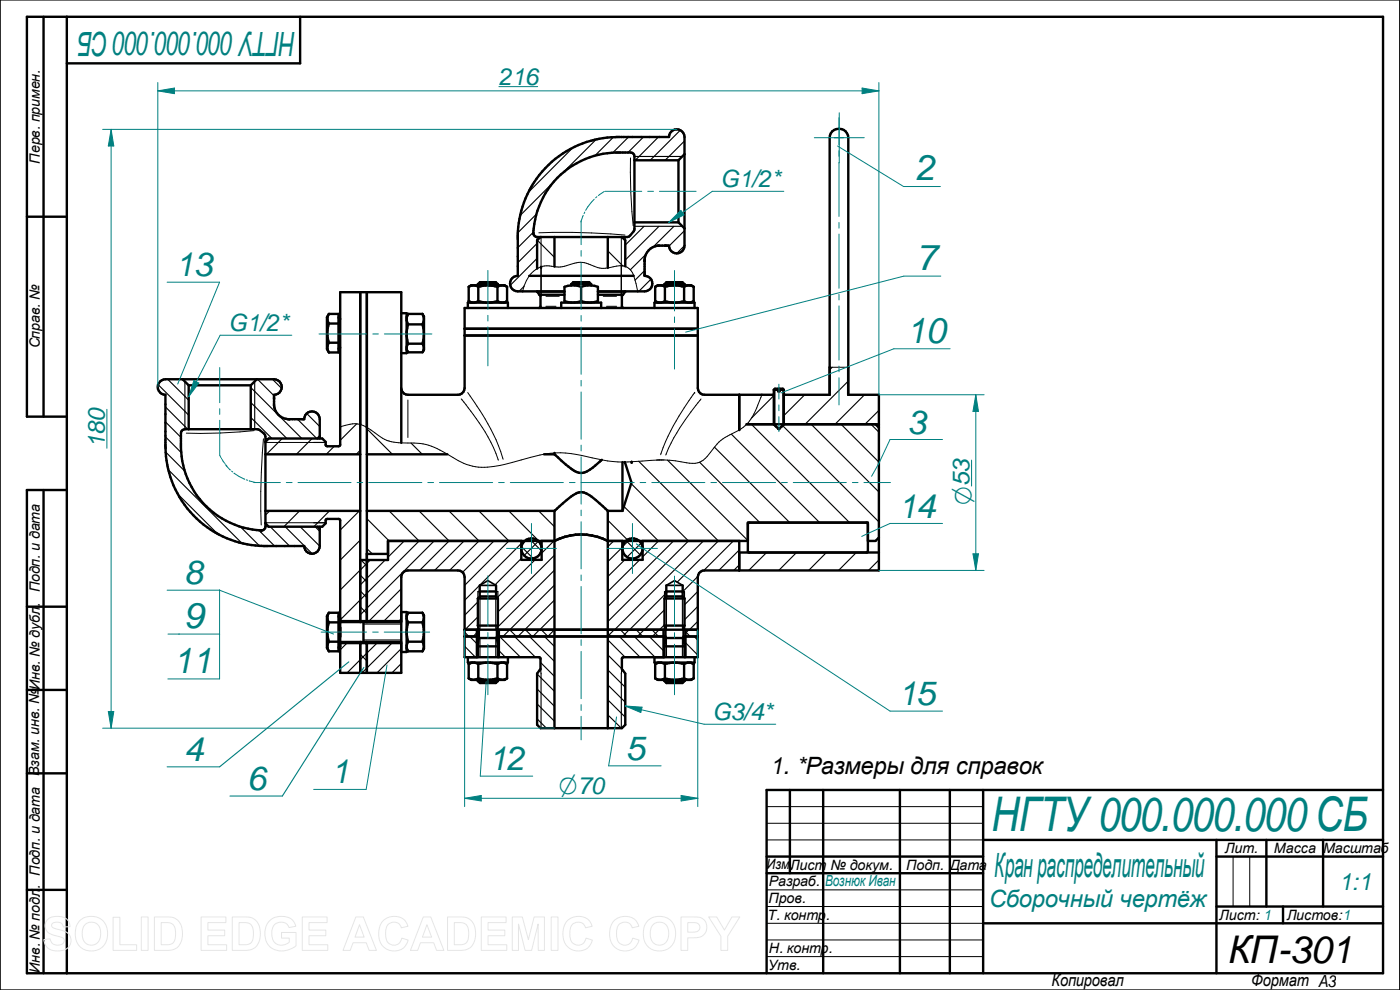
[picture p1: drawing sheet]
<svg xmlns="http://www.w3.org/2000/svg" width="420mm" height="297mm" viewBox="0 0 420 297" stroke-linecap="round" stroke-linejoin="round" font-family="sans-serif">
<g fill="none" stroke="#000" stroke-width=".72">
<path d="M13.1 5v120M20.1 5v287M90.1 5v14h-70M190.4 48.1h13.2M203.6 48.1v18.6M205.4 46.3l-1.8 1.8M8.1 65h12M160.1 69.8a25.3 25.3 0 0 1 24.8-24h4.4a1.16 1.16 0 0 1 1.1 1.1v21.8a3.1 3.1 0 0 1-2.2 2.4h-27a1.23 1.23 0 0 1-1.1-1.2M162.2 71.1l-1 1v8.5M166.4 71.1v8.9M182.4 71.1v9.3M186.6 71.1l1.1 1v7.8"/>
<path d="M190.4 66.7h13.2M203.6 66.7l1.8 1.8M98.7 94.2h2.9v11.5h-2.9M98.7 94.2a2.57 2.57 0 0 0 0 2.9M98.7 94.2l-.6 1v9.5l.6 1M98.7 97.1h2.9M98.7 97.1a9.1 9.1 0 0 0 0 5.7M101.6 95.2l.5 .5M108.1 87.7v98.9M110.1 87.7v98.9M120.4 94h1.6v12h-1.6M122 96.1l.5 1.2"/>
<path d="M122.4 94.4l-.4 .6M122.5 94.2h4.3M122.5 97.3h4.3M122.5 94.2l-.1 .1M122.5 94.2l-.5 1.2M122.5 97.3l-.5 2.4M126.8 94.2l.1 .1M126.8 94.2a2.99 2.99 0 0 1 0 3.1M126.8 97.3a9.8 9.8 0 0 1 0 5.8M126.9 94.4l.3 .6v9.9l-.3 .7M139.4 98.6h70M140.4 92.4v-1.6h12v1.6"/>
<path d="M140.7 86.1v4.2M140.7 86.1l.7-.5h10l.8 .5M140.7 90.3l1.1 .5M140.7 90.3l.7 .5M141.8 85.6l-1.1 .5M142.4 85.6l1.1 .5M143.4 85.3l.6-.6h4.8l.6 .6M143.4 85.3h6M143.4 85.3v.3M143.5 86.1v4.2M143.5 90.3l-1.1 .5M143.5 90.3l2.9 .5"/>
<path d="M146.8 85.6l-1.8 .1-1.5 .4M147.1 85.6l2.2 .5M149.3 86.1v4.2M149.3 90.3l1.1 .5M149.3 90.3l-2.5 .5M149.4 85.3v.3M150.4 85.6l-1.1 .5M151.1 85.6l1.1 .5M152.2 86.1v4.2M152.2 90.3l-1.1 .5M152.2 90.3l-.8 .5M158.8 82.8h31.4"/>
<path d="M161.2 87.4v.1M161.2 87.5h8.2M161.2 87.5l.7 .9M161.9 88.4l.3 .5v3l-.5 .5M161.9 88.4h7.5M168.4 92.4v-1.6h12v1.6M169.4 87.4h-14a2.33 2.33 0 0 1-2.3-2.3 2.33 2.33 0 0 1 2.3-2.3v-12.9a30.1 30.1 0 0 1 29.5-28.8h15.9a2.33 2.33 0 0 1 2.3-2.3 2.33 2.33 0 0 1 2.3 2.3v32.6a2.33 2.33 0 0 1-2.3 2.3 2.33 2.33 0 0 1-2.3-2.3h-3.3a4.5 4.5 0 0 0-4 4.1v5a2.33 2.33 0 0 1 2.3 2.3 2.33 2.33 0 0 1-2.3 2.3h-14.1M171.4 85.3l.6-.6h4.8l.6 .6M171.4 85.3h6M171.4 85.3v.3M174.4 86.1a7.3 7.3 0 0 0-5 0v4.2l2 .5M174.4 86.1v4.2"/>
<path d="M174.4 90.3l-2 .5M174.4 90.3l2 .5M177.4 85.3v.3M177.5 85.6l-2.1 .2-1 .3M177.5 85.6l1.9 .5v4.2l-1.9 .5M179.4 87.5h8.3M179.4 88.4h7.6M187 88.4l-.4 .5v3l.5 .5M187.7 87.4v.1M187.7 87.5l-.7 .9M196.4 92.4v-1.6h12v1.6M196.6 86.1v4.2"/>
<path d="M196.6 86.1l.8-.5h10l.8 .5M196.6 90.3l1.2 .5M196.6 90.3l.8 .5M197.8 85.6l-1.2 .5M198.4 85.6l1.1 .5M199.4 85.3l.6-.6h4.8l.6 .6M199.4 85.3h6M199.4 85.3v.3M199.5 86.1v4.2M199.5 90.3l-1.1 .5M199.5 90.3l2.5 .5M201.7 85.6l-2.2 .5"/>
<path d="M202 85.6l1.9 .1 1.4 .4M205.3 86.1v4.2M205.3 90.3l1.1 .5M205.3 90.3l-2.9 .5M205.4 85.3v.3M206.4 85.6l-1.1 .5M207 85.6l1.2 .5M208.2 86.1v4.2M208.2 90.3l-1.2 .5M208.2 90.3l-.8 .5M54.8 113.8l1.8 1.8M56.6 115.6h18.7"/>
<path d="M56.6 115.6v13.2M75.3 115.6v13.2M77.1 113.8l-1.8 1.8M98.7 102.8a2.63 2.63 0 0 0 0 2.9M98.7 102.8h2.9M102.1 104.2l-.5 .5M120.4 116.5a2.03 2.03 0 0 0 2 1.9h15M122 100.8l.5 2.3M122 104.9l.4 .7M122.5 103.1h4.3M122.5 103.1l-.5 1M126.8 103.1a2.11 2.11 0 0 1 0 2.6h-4.3l-.5-1"/>
<path d="M137.4 118.4a2.03 2.03 0 0 0 2-1.9v-24.1h70v24.1a2.03 2.03 0 0 0 2 1.9h20.8M139.4 100.7h70M221.9 118.4v10.6M232.1 118.4l.1 .3M232.2 117v10.3l1.4 1.4M232.2 117l.4-.4h.9v.8h.5v-.8h.9l.3 .4M232.2 117h1.3M234 117h1.2M235.2 117v10.3M235.3 118.4h13.7v-77.1a2.8 2.8 0 0 1 2.8-2.7 2.8 2.8 0 0 1 2.8 2.7l-.1 77.1h9.3v52.8h-52.4a2.03 2.03 0 0 0-2 1.9v24.1l-22.6 .1-.2 .4v3l1.1 1.4v15.4l-1.1 1h-24.4l-1-1v-15.4l1-1.4v-3l-.2-.4-22.6-.1v-24.1a1.97 1.97 0 0 0-2-1.9h-15a1.97 1.97 0 0 0-2 1.9v28.8h-18.3v-45.9l-.5-.3h-3.6l-.2 .3-.1 1-1 1h-16.1l-.9-1M235.4 118.4l-.2 .3M20.1 125h-12v-120h407v287h-407v-145h12"/>
<path d="M54.6 129.2l.9-.4h21.7a3.4 3.4 0 0 1 2.5 2.2v27a1.34 1.34 0 0 1-2 1.1 25.4 25.4 0 0 1-23.4-24.7v-4.4zM79.7 132.6l.9-1h16.1l1 1 .1 1 .2 .2 3.6 .1 .5-.3v-45.9h18.3v45.2M79.7 136.3h28.4M96 131.6v-5.8a2.33 2.33 0 0 0-2.4-2.4 2.33 2.33 0 0 0-2.3 2.4h-5a4.6 4.6 0 0 1-4.1-4v-3.4a2.33 2.33 0 0 0 2.4-2.3 2.33 2.33 0 0 0-2.4-2.3h-32.6a2.33 2.33 0 0 0-2.2 2.3 2.33 2.33 0 0 0 2.2 2.3v15.6a30.1 30.1 0 0 0 29.5 29.8h12.2a2.33 2.33 0 0 0 2.3 2.4 2.33 2.33 0 0 0 2.4-2.4v-5.8M96 130.9l-.7 .7M110.1 136.3h24.2M163.3 136.3h3.1M166.4 135.9v.4M166.4 136.3a27 27 0 0 0 7.2 5.5 5.7 5.7 0 0 0 5-2.1l2-1.7M186.8 138.6v14.7M187.5 138.6l2 6.2-2.7 8.5M224.1 127.3h39.7"/>
<path d="M233.6 128.7h.3M235.2 127.3l-.7 .8M235.2 127.3l-1.4 1.5-.2-.1M262.8 127.3l1 1M13.1 147v145M79.7 153.3h28.4M95.3 158l.7 .7M110.1 153.3h56.3M166.4 153.3v65.2M166.4 153.3l.2-.2a27.7 27.7 0 0 1 7-5.3 4.3 4.3 0 0 1 3.9 1.2l4.9 4.3M182.4 153.3v65.2M182.4 153.3h4.4"/>
<path d="M224.9 156.8l-.5 .4M260 156.8l.5 .4M110.1 166.2h6.3M143.4 179.6v8.1M143.4 179.6h6M143.4 179.6l.6-.7h4.8l.6 .7M144 177.5h4.9M144 175.6v3.4M148.9 175.6v3.4M149.4 179.6v8.1M156.5 164.2a3.1 3.1 0 0 1 4.6-2.2 3.1 3.1 0 0 1 0 5.2 3.1 3.1 0 0 1-4.6-2.3M156.5 162.3v5.7h6v-5.7"/>
<path d="M186.8 162.3v5.7h6.1v-5.7M199.4 179.6v8.1M199.4 179.6h6M199.4 179.6l.6-.7h4.8l.6 .7M200 177.5h4.9M200 175.6v3.4M204.9 175.6v3.4M205.4 179.6v8.1M221.9 162.3v8.9M221.9 165.8h41.9M224.4 162.3h-42a17.4 17.4 0 0 0-16 0h-50v5.7h-8.3M224.9 165.8l-.5-.4v-8.6h36.1v8.6l-.5 .4"/>
<path d="M263.8 161.3l-1 1h-2.3M8.1 182h12M98.7 183.9h2.9v11.5h-2.9M98.7 192.5h2.9M98.7 186.7h2.9M98.7 183.9a2.57 2.57 0 0 0 0 2.8M98.7 192.5a2.57 2.57 0 0 0 0 2.9M98.7 186.7a9.3 9.3 0 0 0 0 5.8M98.7 183.9l-.6 1v9.5l.6 1M101.6 184.9l.5 .5M102.1 193h18.3M102.1 193.9l-.5 .5"/>
<path d="M108.1 192.6v9.3M109.1 186.6v6M110.1 192.6v9.3M120.4 186.4h-18.3l.3 .2h18M120.4 183.6h1.6v12h-1.6M120.4 192.6h-18l-.3 .3M122 185.6l.5 1.1M122 194.3l.5 1.1M122 194.6l.5 .8M122.5 183.9h4.3M122.5 195.4h4.3M122.5 192.5h4.3"/>
<path d="M122.5 186.7h4.3M122.5 183.9l-.5 1.1M122.5 186.7a10.1 10.1 0 0 0 0 5.8M122.5 192.5l-.5 1.2M122.5 183.9l-.5 .8M126.8 183.9l.4 .8v9.9l-.4 .8M126.8 183.9a2.57 2.57 0 0 1 0 2.8M126.8 186.7a9.5 9.5 0 0 1 0 5.8M126.8 192.5a2.57 2.57 0 0 1 0 2.9M139.4 191h4.3M139.4 188.9h70M140.4 197.2v1.6h12v-1.6"/>
<path d="M140.7 199.2v4.3M141.4 198.8l-.7 .4M141.8 198.8l-1.1 .4M142.4 198.8l1.1 .4M143.1 188.9v8.3M143.4 193.9v3.3M143.4 193.9h6M143.4 187.7h6M143.4 187.7l.3 1.2v2.5M143.5 199.2v4.3M143.5 199.2a10 10 0 0 1 5.8 0M143.7 188.7l-.2 .2"/>
<path d="M143.7 191.4h5.4M143.7 191.4l-.3 2.5M149.1 191h50.6M149.1 191.4l.3 2.5M149.2 188.7l.2 .2M149.3 199.2v4.3M149.4 193.9v3.3M149.4 187.7l-.3 1.2v2.5M149.7 188.9v8.3M150.4 198.8l-1.1 .4M151.1 198.8l1.1 .4M151.4 198.8l.8 .4"/>
<path d="M152.2 199.2v4.3M196.4 197.2v1.6h12v-1.6M196.6 199.2v4.3M197.4 198.8l-.8 .4M197.8 198.8l-1.2 .4M198.4 198.8l1.1 .4M199.1 188.9v8.3M199.4 193.9v3.3M199.4 193.9h6M199.4 187.7h6M199.4 187.7l.3 1.2v2.5M199.5 199.2v4.3"/>
<path d="M199.5 199.2a10 10 0 0 1 5.8 0M199.7 188.7l-.2 .2M199.7 191.4h5.4M199.7 191.4l-.3 2.5M205.1 191h4.3M205.1 191.4l.3 2.5M205.2 188.7l.2 .2M205.3 199.2v4.3M205.4 193.9v3.3M205.4 187.7l-.3 1.2v2.5M205.7 188.9v8.3M206.4 198.8l-1.1 .4"/>
<path d="M207 198.8l1.2 .4M207.4 198.8l.8 .4M208.2 199.2v4.3M8.1 207h12M140.7 203.5l.7 .5h10l.8-.5M140.7 203.5a2.57 2.57 0 0 0 2.8 0M143.4 204v.3M143.4 204.3l.6 .6h4.8l.6-.6M143.4 204.3h6M143.5 203.5l1.4 .4a9.5 9.5 0 0 0 4.4-.4M149.3 203.5a2.57 2.57 0 0 0 2.9 0M149.4 204v.3"/>
<path d="M196.6 203.5l.8 .5h10l.8-.5M196.6 203.5a2.63 2.63 0 0 0 2.9 0M199.4 204v.3M199.4 204.3l.6 .6h4.8l.6-.6M199.4 204.3h6M199.5 203.5l1.5 .4a9.4 9.4 0 0 0 4.3-.4M205.3 203.5a2.57 2.57 0 0 0 2.9 0M205.4 204v.3M8.1 232h12M237.1 237v25M247 237v55M270.1 237v55"/>
<path d="M285.1 237v55M295.1 237v55M415.1 237h-185v55M230.1 257h65M295.1 252h120M365.1 252v40M365.1 257h50M380.1 252v20M397.1 252v20M8.1 267h12M230.1 262h65M295.1 277h120"/>
<path d="M365.1 272h50M385.1 272v5"/>
<circle cx="189.8" cy="164.6" r="3"/>
</g>
<g fill="none" stroke="#000" stroke-width=".3">
<path d="M189.2 47.4a163.3 163.3 0 0 0 .8 20.3M250.4 41.3h2.7M161.7 69.8a204.4 204.4 0 0 1 25.9 .7M162.4 71.1v9M186.5 71.1v8.7M102 97.2v5.5M156.8 87.4a9 9 0 0 1 6.1-7.5l1.6-.1a11.3 11.3 0 0 0 7.8-.8 7.4 7.4 0 0 1 6 .9 8.9 8.9 0 0 0 6.8-.1 4.1 4.1 0 0 1 5.1 3l1.2 4.6M163.8 91.9h3.1M163.9 88.9h3.9M181 88.9h4M182 91.9h3.1M138.4 119.7l2.1 2.7a51.5 51.5 0 0 1 9.1 15.7"/>
<path d="M140.4 117.8l.7 1.1a66.4 66.4 0 0 1 9.9 18.9M208.5 117.7h.1M208.5 117.7a73.5 73.5 0 0 0-10.2 18.7M210.4 119.7a63.4 63.4 0 0 0-10.6 16.8M228.6 118.4l-.3 .9a19 19 0 0 1-5.2 8.9l-1.2 .8a17.3 17.3 0 0 0-7.7 5.5l-1 1.2a6.1 6.1 0 0 1-7.1 3.2 33 33 0 0 0-9.1-.9M249 110.2h5.6M76.3 129.2a153.2 153.2 0 0 1-20.4 .8M79.1 131.7a213.9 213.9 0 0 0-.7 25.8M79.7 132.8h18M102.1 128.1l1.5-.5a7.7 7.7 0 0 1 7.7 1.4l1.2 .8a12.8 12.8 0 0 0 9.9 3.1 18.6 18.6 0 0 1 12 3.5 18.1 18.1 0 0 0 10.1 3.8l5.5-.5 6.4-1.7a31.4 31.4 0 0 1 16.6-1.6l1.6 .3a46.9 46.9 0 0 0 20.8 1.4l2.4-.1M122.4 120v11.3M79.7 156.8h18"/>
<path d="M143.4 177.5h.6M148.9 177.5h.5M199.4 177.5h.6M204.9 177.5h.5M102 186.9v5.5M102.4 188.2v2.9M230.1 242h65M230.1 247h65M230.1 252h65M370.1 257v15M375.1 257v15M230.1 267h65"/>
<path d="M230.1 272h65M230.1 277h65M230.1 282h65M230.1 287h65"/>
</g>
<g fill="none" stroke="#000" stroke-width=".34">
<path d="M.1 0h420v297h-420M204.2 39.1l-9.1 9M166.2 54.6l-10.1 10M171.9 44.3l-13.3 13.4M178.9 41.8l-10.1 10.2M184.1 41.1l-5.6 5.6M188.6 41.1l-4.7 4.7M190.4 46.9h14.4M193.1 41.1l-4.6 4.7M197.6 41.1l-7 7M205.4 42.3l-5.8 5.8M160.1 69.6l-4.7 4.7"/>
<path d="M161 64.3l-5.6 5.5M161.2 73l-5.8 5.8M161.2 77.5l-8 8.1M161.2 71.1v9.5M161.2 72.1l5.2 5.1M182.4 75.3l4.5 4.5M186.5 79.8v8.6M187.7 71.1v8.8M190.4 67.9h14.4M193.3 67.9l-5.6 5.6M193.9 76.2l-4.7 4.7M197.8 67.9l-10.1 10.1"/>
<path d="M202.3 67.9l-6.3 6.2M205.4 69.2l-4.6 4.6M205.4 73.7l-2.3 2.3M144 84.7v.9M148.8 84.7v.9M157.3 85.9l-1.5 1.5M162.4 80.1v8.3M172 84.7v.9M176.8 84.7v.9M193.5 81.2l-2.9 2.9M195.4 83.8l-3.7 3.6M200 84.7v.9"/>
<path d="M204.8 84.7v.9M47.4 115.4l9.2 9.2M50.3 113.8l6.3 6.3M55.5 114.5v14.3M75.3 116.3l15.3 15.3M76.4 114.5v14.3M77.3 113.8l4.9 4.9M81.8 113.8l2.7 2.7M232.2 118.7l-6.6 6.7M232.6 116.6v11M234.9 116.6v11M241.5 118.4l-6.3 6.3"/>
<path d="M249.8 110.2l-.8 .8M254.5 114.4l-12.9 12.9M259.4 118.4l-8.8 8.9M49.6 122.1l6.8 6.7M49.6 126.6l4.7 4.6M49.6 131.1l4.8 4.7M49.7 135.6l5.8 5.8M75.3 120.8l10.8 10.8M75.3 125.3l6.3 6.3M79.7 131.6h15.6M84.7 131.6l-4.7 4.7M89.3 125.8l5.8 5.8"/>
<path d="M92.1 124.1l3.9 3.9M93.7 131.6l-4.8 4.7M94.1 132.8h3.6M100.3 133.9l-2.4 2.4M107 127.2l-4.9 4.9M108.1 135.1l-1.2 1.2M110.1 128.7l7.7 7.6M123.3 132.9l3.4 3.4M191.7 138.4l23.9 23.9-12.4 12.4M200.3 138l24.1 24.2M210 138.7l18 18.1M214.4 134.2l22.6 22.6"/>
<path d="M219.5 130.3l26.5 26.5M225.5 127.3l29.5 29.5M234.9 127.7l28.9 28.9M243.4 127.3l20.4 20.3M252.4 127.3l11.4 11.3M261.4 127.3l2.4 2.4M263.8 123.1l-4.2 4.2M50.5 140.9l22.1 22.1M53.4 148.3l11.9 11.8M72.1 158l5.8 5.8M77.7 159.1l4.7 4.7M79.7 158h15.6"/>
<path d="M80.9 153.3l-1.2 1.3M81.1 158l5.8 5.8M85.6 158l8.1 8.2M89.9 153.3l-4.7 4.7M90.1 158l5.9 5.9M94.1 156.8h3.6M94.6 158l1.4 1.4M98.9 153.3l-4.7 4.7M107.9 153.3l-5.8 5.7M110.1 155.6l6.7 6.7-.4 .4M116.8 153.3l9 9M125.8 153.3l9 9-8.9 8.9"/>
<path d="M134.7 153.3l9.1 9-8.9 8.9M143.7 153.3l9 9-13.3 13.3M152.7 153.3l9 9M161.7 153.3l4.7 4.7M182.4 156.1l5.9 5.9M187.2 151.9l10.4 10.4-4.7 4.8M189.4 145.1l17.2 17.2-24.2 24.2M108.1 171l-6 6M108.1 172.6l2 2M108.1 177.3l2 2M108.1 162.1l-6 6M108.3 168l1.8 1.8"/>
<path d="M110.1 164.6l1.6 1.6M111.1 168l-3 3.1M115.6 168l-7.5 7.5M120.4 176.7l-9.7 9.7M121.3 162.3l-4.9 4.9M125.8 162.3l-23.7 23.7M130.3 162.3l-22.2 22.2M139.3 162.3l-8.9 8.9M143.4 177.5v11.4M144 178.9v10M148.2 162.3l-9.4 9.4M148.8 178.9v10"/>
<path d="M149.4 177.5v11.4M156.5 163.1l-17.1 17M156.5 167.6l-7.9 7.9M156.5 164l3.5 3.6M158.8 161.6l3.7 3.6M160.6 168l-11.4 11.3M161.6 162.4l-4.3 4.3M166.2 162.3l-3.7 3.7M166.4 166.6l-17 17M166.4 171.1l-17.1 17.1M166.4 175.6l-13.4 13.3M184.2 162.3l-1.8 1.7"/>
<path d="M186.8 164.2l-4.4 4.3M187.5 168l-5.1 5M187.9 162.2l4.2 4.3M189.3 161.6l-2.5 2.4M192 168l-9.6 9.5M192.4 163l-4.2 4.1M193.2 162.3l-.3 .3M199.4 177.5v11.4M200 177.9l-11 11M200 178.9v10M202.1 162.3l-19.7 19.7M204.8 178.9v10"/>
<path d="M205.4 177.5v11.4M209.4 177.5l-4 4M209.5 172.9l-4.6 4.6M211.1 162.3l-26.6 26.6M220.1 162.3l-8.9 8.9M221.9 165l-6.2 6.2M221.9 169.5l-1.7 1.7M230.1 165.8l-5.4 5.4M239 165.8l-5.3 5.4M248 165.8l-5.3 5.4M257 165.8l-5.3 5.4M263.8 168l-3.2 3.2"/>
<path d="M104.1 193l-2 2M108.1 196.3l2 2M108.1 182l2 2.1M108.6 193l-.5 .5M109.1 192h11.3M109.1 187.2h11.3M109.5 193l.6 .5M113.1 193l-8.9 8.9M117.6 193l-9 8.9M120.4 194.6l-7.3 7.3M120.4 199.1l-2.8 2.8M120.4 181.1l-5.2 5.3"/>
<path d="M120.4 185.6l-.7 .8M139.4 193.9l3.3 3.3M139.4 189.7l1.3 1.3M141 191l2.1 2.1M143.1 189.8l-1.1 1.2M143.4 180.6l-4 4M143.4 185.1l-4 4M144 191.4v5.8M148.8 191.4v5.8M149.7 195.2l2 2M149.7 190.5l.5 .5M149.9 191l6.3 6.2"/>
<path d="M152.9 188.9l2.1 2.1M153 188.9l-2.1 2.1M154.4 191l6.3 6.2M157.7 188.9l2 2.1M158.9 191l7.5 7.5M161.9 188.9l-2 2.1M162.2 198.8l4.2 4.1M162.4 188.9l2.1 2.1M163.4 191l3 3M166.4 180l-11 11M166.4 184.5l-4.4 4.4M166.4 188.9l-2 2.1"/>
<path d="M182.4 192l5.2 5.2M182.4 196.5l4.2 4.2M182.4 189.9l1 1.1M184.4 188.9l-2 2M185.9 191l6.2 6.2M186.2 188.9l2 2.1M188.8 188.9l-2 2.1M190.4 191l6.2 6.2M190.9 188.9l2 2.1M193.3 188.9l-2 2.1M194.8 191l4.3 4.2M195.7 188.9l1.9 2.1"/>
<path d="M197.8 188.9l-2 2.1M199.4 183l-5.9 5.9M199.4 187.5l-1.5 1.4M200 191.4v5.8M204.8 191.4v5.8M205.7 192.8l3.7 3.8M205.7 189.5l1.4 1.5M206.7 188.9l-1 1.1M208.3 191l1.1 1.1M209.4 181.9l-4 4.1M209.4 186.4l-2.5 2.5M209.4 190.8l-.2 .2"/>
<path d="M108.1 201l.9 .9M144 204v.9M148.8 204v.9M161.2 211.2l5.2 5.2M161.2 202.2l5.2 5.2M161.2 206.7l5.2 5.2M161.2 215.7l2.8 2.8M162.4 202.1v16.4M182.4 201l5.3 5.2M182.4 205.5l5.3 5.2M182.4 210l5.3 5.2M186.5 202.1v16.4l-4.1-4"/>
<path d="M200 204v.9M204.8 204v.9"/>
</g>
<g fill="#000">
<circle cx="160.1" cy="69.8" r=".36"/>
<circle cx="102" cy="95.6" r=".36"/>
<circle cx="162.4" cy="80.1" r=".36"/>
<circle cx="102" cy="104.3" r=".36"/>
<circle cx="187.5" cy="138.6" r=".36"/>
<circle cx="189.6" cy="138.6" r=".36"/>
<circle cx="78.4" cy="159.1" r=".36"/>
<circle cx="144" cy="177.5" r=".36"/>
<circle cx="148.9" cy="177.5" r=".36"/>
<circle cx="200" cy="177.5" r=".36"/>
<circle cx="204.9" cy="177.5" r=".36"/>
<circle cx="260.5" cy="162.3" r=".17"/>
<circle cx="102" cy="194" r=".36"/>
<circle cx="102" cy="185.3" r=".36"/>
</g>
<path d="M144 175.6l2.4-1.4 2.5 1.4zM200 175.6l2.4-1.4 2.5 1.4z" fill="none" stroke="#000" stroke-width=".51"/>
<path d="M50.2 84.7h15.7M282.9 131.9h-15.8l-3.3 7.1M282.9 157.1h-15.8l-6.6 3M50.2 177.1h15.7M192.9 164.5l74.2 48.9h15.8M184.5 218.5l-1.8 11.3h15.7M50.2 230.1h15.7M69 238.8h15.7M94.1 236.9h15.8M139.4 239.5l5-.8v1.6zM144.1 232.9h15.8" fill="none" stroke="#008080" stroke-width=".3"/>
<path d="M139.4 239.5l5-.8v1.6z" fill="#008080"/>
<path d="M204.4 238.7l5 .8-5 .8z" fill="none" stroke="#008080" stroke-width=".3"/>
<path d="M204.4 238.7l5 .8-5 .8z" fill="#008080"/>
<path d="M292.9 118.4l.8 5h-1.7zM65.9 177v26.7h-15.5M53.6 190.2h12.3M139.4 188.9v53.1M209.4 188.9v53.1M139.4 239.5h70" fill="none" stroke="#008080" stroke-width=".3"/>
<path d="M292.9 118.4l.8 5h-1.7z" fill="#008080"/>
<path d="M292 166.2h1.7l-.8 5z" fill="none" stroke="#008080" stroke-width=".3"/>
<path d="M292 166.2h1.7l-.8 5z" fill="#008080"/>
<path d="M263.8 118.4h31.5M292.9 118.4v52.8M263.8 139l-2.2 3.9M291.6 138v7.8M65.9 177.1l34.2 13.1M260.5 160.1l-1.9 .9M263.8 171.2h31.5M50.4 190.2h3.4M116.2 199.5l-6.3 37.4M32.5 213.5h1.7l-.9 5zM145.9 204.6l-1.8 28.3M185 215.1l-.5 3.4" fill="none" stroke="#008080" stroke-width=".3"/>
<path d="M191 163.2l1.9 1.3M104.7 198.6l-38.8 31.5M109.2 200.2l-24.5 38.6" fill="none" stroke="#008080" stroke-width=".34"/>
<path d="M32.5 213.5h1.7l-.9 5z" fill="#008080"/>
<path d="M33.3 38.8l.9 5h-1.7z" fill="none" stroke="#008080" stroke-width=".3"/>
<path d="M33.3 38.8l.9 5h-1.7z" fill="#008080"/>
<path d="M30.8 38.8h172.3M33.3 38.8v179.7M258.7 26.4l5.1 .9-5.1 .8zM32.1 122.8v11.7M30.8 218.5h135.6" fill="none" stroke="#008080" stroke-width=".3"/>
<path d="M258.7 26.4l5.1 .9-5.1 .8z" fill="#008080"/>
<path d="M47.4 27.3l5-.9v1.7z" fill="none" stroke="#008080" stroke-width=".3"/>
<path d="M47.4 27.3l5-.9v1.7z" fill="#008080"/>
<g fill="none" stroke="#008080" stroke-width=".3">
<path d="M47.4 24.8v91.3M47.4 27.3h216.4M149.7 26h11.7M251.8 35.3v8.1M251.9 33.8v15.1M263.8 24.8v93.6M178.3 59.8l-2.5 3.3M179.1 59l-.3 .4M181.3 57.4l-1.7 1.3M181.6 57.4h11M194.4 57.4h1.7M197.9 57.4h11"/>
<path d="M244.4 41.3h15M251.4 43.8l19.8 12.2h11M251.8 45.2v1.7M251.8 48.7v16.2M174.4 66.3v7.1M174.4 75.2v1.7M174.4 78.7v14.1M175 64.6l-.7 2M175.5 63.6l-.2 .5M251.8 66.8v1.7M251.8 70.2v16.3M65.9 84.7l-12.6 30.5"/>
<path d="M174.4 94.7v1.7M174.4 98.1v14.2M251.8 88.3v1.7M251.8 91.8v16.2M282.4 82.8h-11.1l-65.5 16.9M65.9 110.3v10.5M66.1 100.6l-9.5 18.4M95.7 100.2h14.4M111.9 100.2h1.7M115.3 100.2h14.3M174.4 114.1v1.7M174.4 117.6v14.2"/>
<path d="M233.8 115.3v4.4M251.8 109.9v1.6M251.8 113.3v8.2M285.1 104.6h-16.8l-33.9 13.3M65.9 122.6v1.7M65.9 126.1v10.6l.4 .6M66.5 137.5v.1M66.6 137.8l.8 1.1M67.5 139.1l.1 .1M67.7 139.4l.4 .5M67.8 139.7l1.3 1.3M174.4 133.6v1.7"/>
<path d="M174.4 137.1v14.2M233.8 121.5v1.7M233.8 125v4.5M69.5 141.4l.3 .2M70.2 141.9l3.2 1.9M73.9 144l.4 .1M74.8 144.3l1.8 .4M76.1 144.8h8M85.9 144.8h1.8M89.4 144.8h16M107.2 144.8h1.7M110.6 144.8h16"/>
<path d="M128.4 144.8h1.7M131.9 144.8h16M149.6 144.8h1.7M153.2 144.8h15.9M159.5 157.1v15M170.9 144.8h1.7M174.4 144.8h15.9M174.4 153v1.7M174.4 156.5v14.2M189.8 157.1v15M192.1 144.8h1.7M195.6 144.8h15.9"/>
<path d="M213.3 144.8h1.7M216.8 144.8h16M234.6 144.8h1.7M238.1 144.8h15.9M255.8 144.8h1.7M259.3 144.8h7.9M146.4 172.8v15.2M152 164.5h15M174.4 172.5v1.7M174.4 176v14.2M182.3 164.5h15M202.4 172.8v15.2"/>
<path d="M96.4 189.7h13.6M111.8 189.7h1.7M115.3 189.7h13.6M146.4 189.8v1.7M146.4 193.3v15.1M174.4 191.9v1.8M174.4 195.5v14.1M202.4 189.8v1.7M202.4 193.3v15.1M174.4 211.4v1.7M174.4 214.9v7.1"/>
</g>
<path d="M58.2 114.2l1.5 .7-3.1 4.1z" fill="#008080"/>
<path d="M213.8 57.4l-13.1 9.3M58.2 114.2l1.5 .7-3.1 4.1zM66.1 100.6h21.5" fill="none" stroke="#008080" stroke-width=".3"/>
<path d="M204.3 63.1l1 1.4-4.6 2.2z" fill="#008080"/>
<path d="M213.8 57.4h21.4M200.7 66.7l3.6-3.6 1 1.4zM187.7 211.8l23.6 5.5" fill="none" stroke="#008080" stroke-width=".3"/>
<path d="M187.7 211.8l5 .4-.4 1.6z" fill="#008080"/>
<path d="M146.4 81.2v11.6M146.4 94.6v1.7M146.4 98.1v11.7M202.4 81.2v12.1M202.4 95.1v1.7M202.4 98.6v12.1M187.7 211.8l5 .4-.4 1.6zM211.3 217.3h21.5" fill="none" stroke="#008080" stroke-width=".3"/>
<path d="M162.2 200.7l.2 1.4M186.6 200.7l-.1 1.4" fill="none" stroke="#000" stroke-width=".34"/>
<g fill="none" stroke="#e6e6e6" stroke-width=".3">
<path d="M14.2 276a4.8 4.8 0 0 1 6.2 .1l.4 .9 .2 1-2 .1a1.98 1.98 0 0 0-1.5-1.4 1.98 1.98 0 0 0-2 .7 1.32 1.32 0 0 0 1.6 1.4l.5 .1a4 4 0 0 1 3.6 2.5 3.3 3.3 0 0 1-3.9 3.9 3.6 3.6 0 0 1-4.1-3.4l1.9-.2a2.26 2.26 0 0 0 1.8 1.9 2.26 2.26 0 0 0 2.4-1.1 1.29 1.29 0 0 0-1.5-1.5 4.7 4.7 0 0 1-4.1-2.3l-.1-1.3zM23.9 276.2a5 5 0 0 1 6.2-.5 5 5 0 0 1 2.1 5.7 4.9 4.9 0 0 1-6 3.8 4.9 4.9 0 0 1-3.5-6.2l.3-1.4zM25.4 277.5a2.82 2.82 0 0 1 3.4-.5 2.82 2.82 0 0 1 1.4 3.1 2.81 2.81 0 0 1-1.5 3.2 2.81 2.81 0 0 1-3.5-.9 4.9 4.9 0 0 1 .2-4.9zM33.9 275.2h2.1v8.3h5v1.7h-7.1zM42.4 275.1h2v10.1h-2zM46.3 275.1h3.7a4.3 4.3 0 0 1 4.8 5.1 4.3 4.3 0 0 1-4.6 5h-3.9zM48.4 276.8a4.7 4.7 0 0 1 3.5 .6 5 5 0 0 1-.2 5.7l-1.1 .3-2.2 .1zM60.4 275.1h7.4v1.7h-5.4v2.3h5v1.7h-5v2.7h5.6v1.7h-7.6zM69.7 275.1h3.7a4.3 4.3 0 0 1 4.7 5.1 4.3 4.3 0 0 1-4.6 5h-3.8zM71.7 276.8a4.7 4.7 0 0 1 3.6 .6 5 5 0 0 1-.2 5.7l-1.1 .3-2.3 .1zM80.9 276.2a5.3 5.3 0 0 1 7.2 .3l.7 1.4-2.1 .4a2.74 2.74 0 0 0-3.3-1.5 2.74 2.74 0 0 0-1.8 3.2 3.1 3.1 0 0 0 1.6 3.3 3.1 3.1 0 0 0 3.6-.6v-1.2h-2.3v-1.7h4.3v4a5.9 5.9 0 0 1-8.5-.6 6 6 0 0 1 .6-7zM90.7 275.1h7.5v1.7h-5.5v2.3h5.1v1.7h-5.1v2.7h5.7v1.7h-7.7z"/>
<path d="M106.8 275.1h2.2l4 10.1h-2.2l-.9-2.3h-4l-.8 2.3h-2.2zM107.9 277.5l1.4 3.7h-2.8zM114.9 276.3a4.4 4.4 0 0 1 7.5 1.6l-2 .5a2.41 2.41 0 0 0-2.8-1.6 2.41 2.41 0 0 0-1.9 2.7 3.3 3.3 0 0 0 1.7 4 2.35 2.35 0 0 0 3.2-2l1.9 .6a4.5 4.5 0 0 1-5.3 3.1 4.5 4.5 0 0 1-3.5-5l.4-2.5zM127 275.1h2.3l3.9 10.1h-2.2l-.8-2.3h-4l-.9 2.3h-2.1zM128.1 277.5l1.4 3.7h-2.7zM134.3 275.1h3.7a4.3 4.3 0 0 1 4.7 5.1 4.3 4.3 0 0 1-4.6 5h-3.8zM136.3 276.8a4.7 4.7 0 0 1 3.6 .6 5 5 0 0 1-.2 5.7l-1.1 .3-2.3 .1zM144.4 275.1h7.5v1.7h-5.4v2.3h5v1.7h-5v2.7h5.6v1.7h-7.7zM153.7 275.1h3l1.9 6.8 1.7-6.8h3.1v10.1h-1.9v-8l-2 8h-1.9l-2-8v8h-1.9zM165.4 275.1h2.1v10.1h-2.1zM170.2 276.3a4.4 4.4 0 0 1 7.5 1.6l-2 .5a2.41 2.41 0 0 0-2.8-1.6 2.41 2.41 0 0 0-1.9 2.7 3.3 3.3 0 0 0 1.7 4 2.35 2.35 0 0 0 3.2-2l1.9 .6a4.5 4.5 0 0 1-5.3 3.1 4.5 4.5 0 0 1-3.6-5l.5-2.5zM184.2 276.3a4.4 4.4 0 0 1 7.5 1.6l-2 .5a2.41 2.41 0 0 0-2.8-1.6 2.41 2.41 0 0 0-1.9 2.7 3.3 3.3 0 0 0 1.7 4 2.35 2.35 0 0 0 3.2-2l1.9 .6a4.5 4.5 0 0 1-5.3 3.1 4.5 4.5 0 0 1-3.5-5l.4-2.5z"/>
<path d="M194.4 276.2a5 5 0 0 1 6.2-.5 5 5 0 0 1 2.1 5.7 4.9 4.9 0 0 1-6.1 3.8 4.9 4.9 0 0 1-3.5-6.2l.4-1.4zM195.9 277.5a2.82 2.82 0 0 1 3.4-.5 2.82 2.82 0 0 1 1.4 3.1 2.81 2.81 0 0 1-1.6 3.2 2.81 2.81 0 0 1-3.4-.9 4.9 4.9 0 0 1 .2-4.9zM204.4 275.1h3.2a3.8 3.8 0 0 1 4.1 1.4 3.3 3.3 0 0 1-.2 3.6 3.3 3.3 0 0 1-3.2 1.3h-1.9v3.8h-2zM206.4 276.8a4.8 4.8 0 0 1 3.1 .4 1.49 1.49 0 0 1 .3 1.8 1.49 1.49 0 0 1-1.7 .7h-1.7zM212.7 275.1h2.4l2.3 4 2.3-4h2.3l-3.6 5.8v4.3h-2v-4.3z"/>
</g>
<text font-size="14.3" fill="#008080" x="297.6" y="249.3">НГТУ000.000.000СБ</text>
<text font-size="11.4" x="368.5" y="288.8">КП-301</text>
<g font-size="10.7" fill="#008080">
<text x="274.9" y="54.1">2</text>
<text x="275" y="81">7</text>
<text x="272" y="102.8">10</text>
<text x="55.1" y="188.4">9</text>
<text x="51.8" y="201.8">11</text>
</g>
<g font-size="10" fill="#008080">
<text x="88.6" y="9.7" transform="rotate(180 88.6 9.7)">НГТУ000.000.000СБ</text>
<text x="52.6" y="82.9">13</text>
<text x="272.3" y="130.1">3</text>
<text x="269.6" y="155.3">14</text>
<text x="55.3" y="175.3">8</text>
<text x="269.6" y="211.6">15</text>
<text x="55.3" y="228.3">4</text>
<text x="146.6" y="231.1">12</text>
<text x="187.8" y="228">5</text>
<text x="74.2" y="237.1">6</text>
<text x="99.3" y="235.1">1</text>
<text x="298.4" y="263.1">Кранраспределительный</text>
</g>
<g font-size="7.7" fill="#008080">
<text x="291.6" y="151.6" transform="rotate(-90 291.6 151.6)">O53</text>
<text x="167.7" y="238.3">O70</text>
</g>
<g font-size="7.2" fill="#008080">
<text x="149.7" y="25.4">216</text>
<text x="216.3" y="56.2">G1/2*</text>
<text x="68.6" y="99.4">G1/2*</text>
<text x="31.4" y="134.5" transform="rotate(-90 31.4 134.5)">180</text>
<text x="213.8" y="216.1">G3/4*</text>
<text x="401.8" y="267.1">1:1</text>
<text x="296.9" y="272.1">Сборочный чертёж</text>
</g>
<text font-size="7.2" x="231" y="232.2">1. *Размеры для справок</text>
<g font-size="5">
<text x="315.6" y="296">Копировал</text>
<text x="375.5" y="295.9">Формат A3</text>
</g>
<text font-size="4.6" fill="#008080" x="247.7" y="265.8">Вознюк Иван</text>
<g font-size="4.3">
<text x="12" y="49.1" transform="rotate(-90 12 49.1)">Перв. примен.</text>
<text x="12" y="104.6" transform="rotate(-90 12 104.6)">Справ. №</text>
<text x="12" y="177.8" transform="rotate(-90 12 177.8)">Подп. и дата</text>
<text x="11.7" y="232.8" transform="rotate(-90 11.7 232.8)">Взам. инв. №Инв. № дубл.</text>
<text x="367.6" y="255.9">Лит.</text>
<text x="382.3" y="255.9">Масса Масштаб</text>
<text x="230.1" y="260.8">Изм.Лист № докум.</text>
<text x="271.9" y="260.9">Подп. Дата</text>
<text x="12" y="266.8" transform="rotate(-90 12 266.8)">. Подп. и дата</text>
<text x="230.7" y="265.9">Разраб.</text>
<text x="230.4" y="275.9">Т. контр</text>
<text x="230.7" y="270.9">Пров.</text>
<text x="247.8" y="275.9">.</text>
<text x="365.9" y="275.9">Лист: 1</text>
<text x="386.2" y="275.9">Листов:1</text>
<text x="230.7" y="285.9">Н. контр.</text>
<text x="12" y="291.8" transform="rotate(-90 12 291.8)">Инв. № подл</text>
<text x="230.6" y="290.9">Утв.</text>
</g>
</svg>
